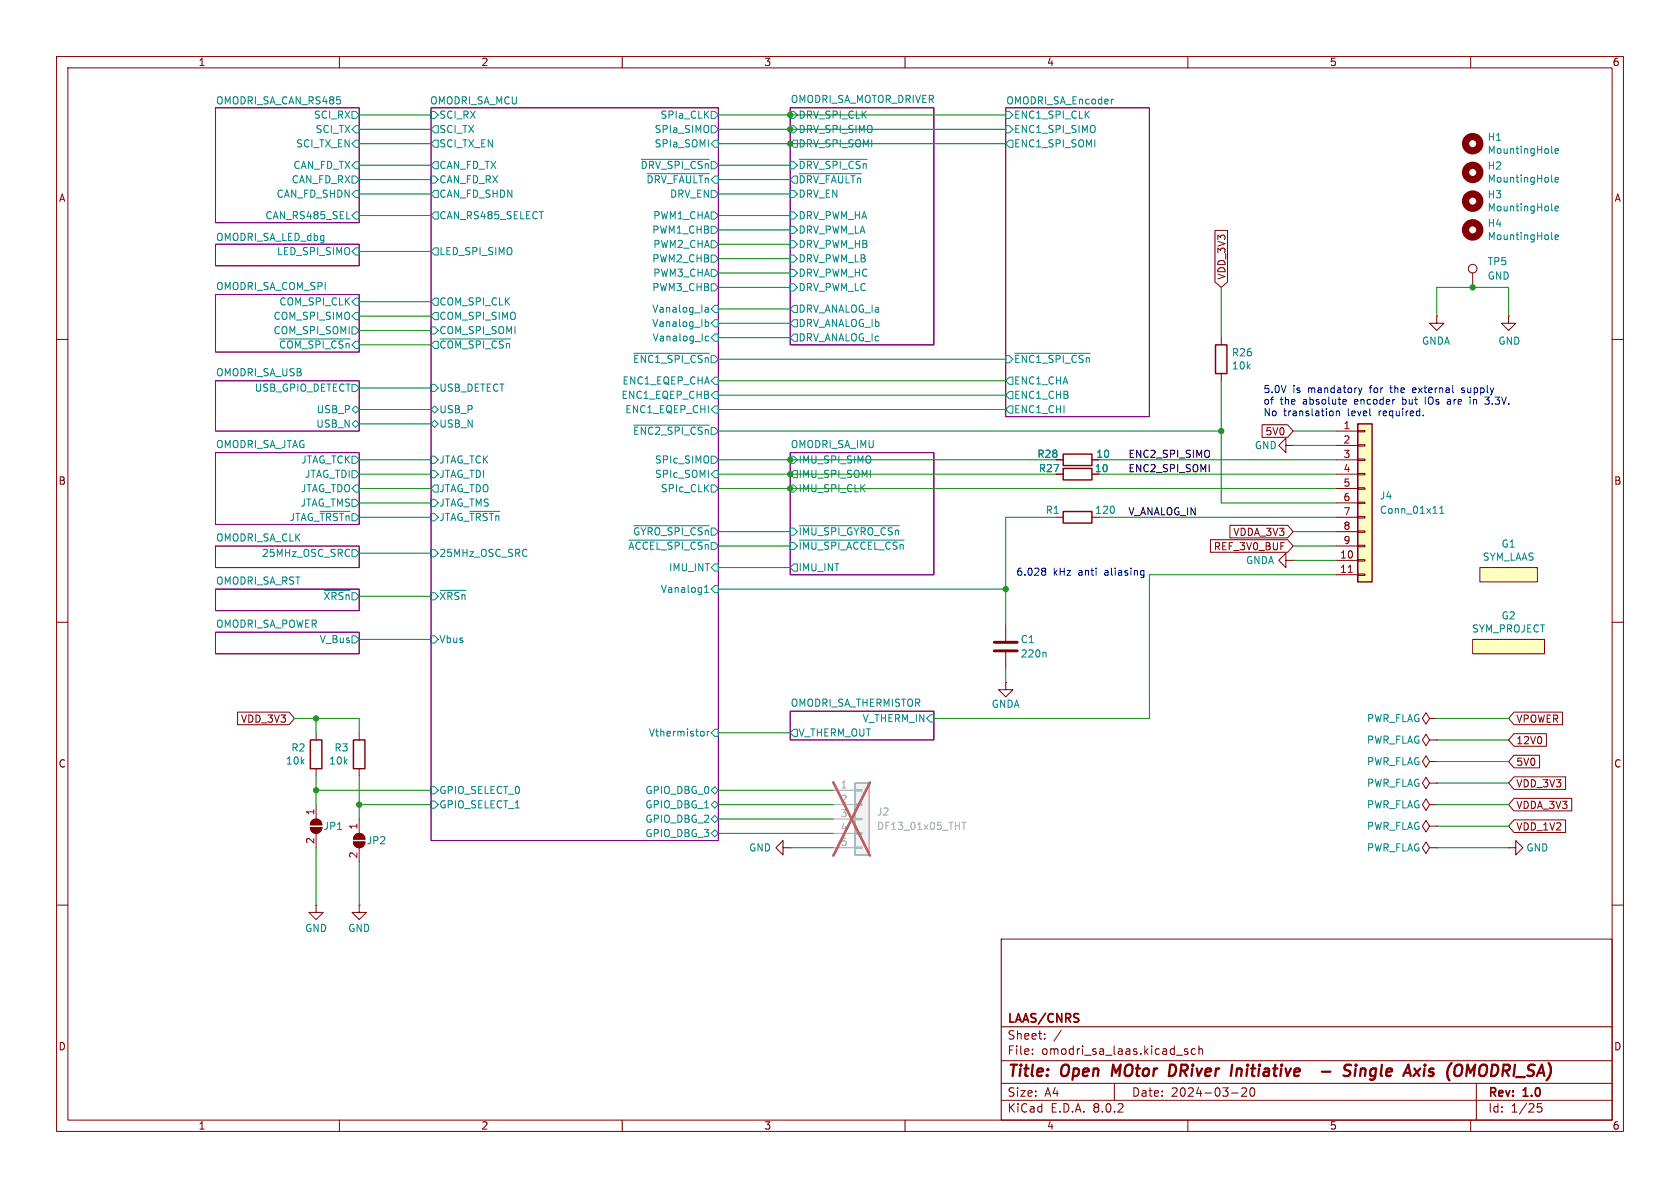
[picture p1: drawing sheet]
<svg xmlns="http://www.w3.org/2000/svg" width="297mm" height="210mm" viewBox="0 0 297 210" stroke-linecap="round" stroke-linejoin="round" font-family="sans-serif">
<g fill="none" stroke="#840000" stroke-width=".18">
<path d="M10 10h277v190h-277zM12 12h273v186h-273zM60 10v2M110 10v2M160 10v2M210 10v2M260 10v2M10 60h2M285 60h2M186.7 91.4h1.3M193 91.4h1.3M10 110h2"/>
<path d="M177.8 110.5v2.8M177.8 115.3v2.8M285 110h2M252.7 127l-.6-1-.6 1 .6 1 .6-1h1.3M252.7 130.8l-.6-1-.6 1 .6 1 .6-1h1.3M254 127h.1M254 130.8h.1M10 160h2M285 160h2M177 166h108v32h-108zM60 198v2M110 198v2"/>
<path d="M160 198v2M177 194.5h108M177 191.5h108M177 187.5h108M177 181.5h108M182.5 186.3v.1M182.5 185.5v.1M184.7 183.6v.1M184.7 182.8v.1M187.6 182.1l-1.3 2M197 191.5v3M210 185.5l-.4-.1-.2 .2 .1 .2 .5 .2v.3h-.6"/>
<path d="M210 198v2M211.3 185.5l-.4-.1-.3 .3v.4l.1 .2h.6M212 185.5l.2-.1 .3 .1 .1 .9M212 184.9v1.5M217.7 193.2h1.2M219.5 192.4l.6-.1 .2 .1 .1 .3-.9 1.1h.9M221.2 192.4l.1-.1a.81 .81 0 0 1 .6 .6 .81 .81 0 0 1-.3 .8l-.1 .1a.81 .81 0 0 1-.6-.6 .81 .81 0 0 1 .3-.8zM260 198v2M261 191.5v6.5M272.5 195.1h-.7l-.1 .7 .3-.1h.5l.1 .3-.1 .5-.2 .1-.6-.1"/>
</g>
<g fill="none" stroke="#840000" stroke-width=".4">
<path d="M196.8 188.2l-.3 2M207.6 188.3l-.7-.1-.3 2h.5l.5-.3M218.7 188.9l-.2 1.3M219.3 188.9l-.6 .2M233.7 189.4h1.5M238.9 188.3a.85 .85 0 0 0-1.1 .1l-.1 .4v.2M239.7 188.9l-.2 1.3M239.7 188.2v.2M239.7 188.2l-.1 .1 .1 .1M239.7 188.2l.1 .1-.1 .1M240.6 189.1a.49 .49 0 0 1 .8 .1l-.1 1M240.6 188.9l-.2 1.3"/>
<path d="M251.9 188.2l-.1 .1 .1 .1M251.9 188.2l.1 .1-.1 .1M251.9 188.2v.2M252.6 190.1l.5 .1M253.3 188.9l-.5 .1-.1 .3v.1l.5 .1M261.6 188.9l-.1 1"/>
</g>
<g fill="none" stroke="#840084" stroke-width=".18">
<path d="M38.1 19.1h25.4v20.3h-25.4zM76.2 19.1h50.8v129.5h-50.8zM139.7 19.1h25.4v41.9h-25.4zM177.8 19.1h25.4v54.6h-25.4zM38.1 52.1h25.4v10.1h-25.4zM38.1 43.2h25.4v3.8h-25.4zM38.1 67.3h25.4v8.9h-25.4zM38.1 80h25.4v12.7h-25.4zM38.1 96.5h25.4v3.8h-25.4zM139.7 80h25.4v21.6h-25.4zM38.1 111.8h25.4v3.8h-25.4zM38.1 104.1h25.4v3.9h-25.4z"/>
<path d="M139.7 125.7h25.4v5.1h-25.4z"/>
</g>
<g fill="none" stroke="#008484" stroke-width=".18">
<path d="M62.2 19.7h.7l.6 .6-.6 .7h-.7zM76.2 19.7h.6l.7 .6-.7 .7h-.6zM125.7 19.7h.7l.6 .6-.6 .7h-.7zM139.7 19.7h.6l.7 .6-.7 .7h-.6zM177.8 19.7h.6l.7 .6-.7 .7h-.6zM196.8 17.5l-.2 .1M61.3 38.7h.6M62.2 25.4l.7-.6h.6v1.2h-.6zM62.2 29.2l.7-.6h.6v1.2h-.6zM62.2 31.1h.7l.6 .7-.6 .6h-.7zM62.2 38.1l.7-.6h.6v1.2h-.6zM62.9 22.2h.6v1.3h-.6l-.7-.6z"/>
<path d="M62.9 33.7h.6v1.2h-.6l-.7-.6zM76.2 31.1h.6l.7 .7-.7 .6h-.6zM76.8 28.6h.7v1.2h-.7l-.6-.6zM76.8 22.2h.7v1.3h-.7l-.6-.6zM76.8 24.8h.7v1.2h-.7l-.6-.6zM76.8 33.7h.7v1.2h-.7l-.6-.6zM76.8 37.5h.7v1.2h-.7l-.6-.6zM113.4 28.2h12M114.4 30.7h11M125.7 37.5h.7l.6 .6-.6 .6h-.7zM125.7 33.7h.7l.6 .6-.6 .6h-.7zM125.7 22.2h.7l.6 .7-.6 .6h-.7z"/>
<path d="M126.4 24.8h.6v1.2h-.6l-.7-.6zM139.7 33.7h.6l.7 .6-.7 .6h-.6zM139.7 28.6h.6l.7 .6-.7 .6h-.6zM139.7 22.2h.6l.7 .7-.7 .6h-.6zM139.7 37.5h.6l.7 .6-.7 .6h-.6zM140.3 24.8h.7v1.2h-.7l-.6-.6zM140.3 31.1h.7v1.3h-.7l-.6-.6zM141.3 28.2h12M141.3 30.7h11M177.8 22.2h.6l.7 .7-.7 .6h-.6zM177.8 25.4l.6-.6h.7v1.2h-.7zM274.3 26.9l.2 .2"/>
<path d="M274.9 26.7l.6-.1v-.3h-.4l-.2 .2 .1 .6h.5M49.5 59.9h12.4M62.2 53.3l.7-.6h.6v1.3h-.6zM62.2 57.8h.7l.6 .6-.6 .7h-.7zM62.2 55.9l.7-.7h.6v1.3h-.6zM62.2 44.5l.7-.7h.6v1.3h-.6zM76.2 57.8h.6l.7 .6-.7 .7h-.6zM76.8 55.2h.7v1.3h-.7l-.6-.6zM76.8 52.7h.7v1.3h-.7l-.6-.7zM76.8 43.8h.7v1.3h-.7l-.6-.6zM77.8 59.9h12.4M124.7 54.4h.5v.8"/>
<path d="M124.7 55.1h.5M124.7 56.9h.3l.3 .2-.1 .6h-.5M125.2 54.6l-.5 .2M125.3 59.5l-.4-.1-.2 .3M125.7 47.6h.7l.6 .7-.6 .6h-.7zM125.7 42.5h.7l.6 .7-.6 .6h-.7zM125.7 40h.7l.6 .6-.6 .7h-.7zM125.7 45.1h.7l.6 .6-.6 .7h-.7zM125.7 50.2h.7l.6 .6-.6 .6h-.7zM126.4 54h.6v1.2h-.6l-.7-.6zM126.4 56.5h.6v1.3h-.6l-.7-.6zM126.4 59.1h.6v1.2h-.6l-.7-.6z"/>
<path d="M139.7 45.1h.6l.7 .6-.7 .7h-.6zM139.7 47.6h.6l.7 .7-.7 .6h-.6zM139.7 40h.6l.7 .6-.7 .7h-.6zM139.7 42.5h.6l.7 .7-.7 .6h-.6zM139.7 50.2h.6l.7 .6-.7 .6h-.6zM140.3 56.5h.7v1.3h-.7l-.6-.6zM140.3 59.1h.7v1.2h-.7l-.6-.6zM140.3 54h.7v1.2h-.7l-.6-.6zM62.2 72.4l.7-.6 .6 .6-.6 .6zM62.2 67.9h.7l.6 .7-.6 .6h-.7zM62.9 74.3l.6 .6-.6 .7-.7-.7zM76.2 74.9l.6-.6 .7 .6-.7 .7z"/>
<path d="M76.2 67.9h.6l.7 .7-.7 .6h-.6zM76.8 71.8l.7 .6-.7 .6-.6-.6zM76.8 60.3h.7v1.3h-.7l-.6-.6zM112 62.5h13.4M112 75.2h13.4M124.7 60l.2 .3 .4-.1M126.4 71.8h.6v1.2h-.6l-.7-.6zM126.4 66.7h.6v1.2h-.6l-.7-.6zM126.4 69.2h.6v1.3h-.6l-.7-.6zM177.8 67.3l.6-.6h.7v1.2h-.7zM177.8 69.9l.6-.7h.7v1.3h-.7zM177.8 62.9h.6l.7 .6-.7 .6h-.6z"/>
<path d="M178.4 71.8h.7v1.2h-.7l-.6-.6zM179.4 62.5h13.4M56.6 90.4h5.3M62.2 88.3h.7l.6 .6-.6 .6h-.7zM62.2 80.6h.7l.6 .7-.6 .6h-.7zM62.2 83.2h.7l.6 .6-.6 .7h-.7zM62.2 97.2h.7l.6 .6-.6 .6h-.7zM62.9 85.7h.6v1.3h-.6l-.7-.6zM76.2 90.8h.6l.7 .6-.7 .7h-.6zM76.2 88.3h.6l.7 .6-.7 .6h-.6zM76.2 97.2h.6l.7 .6-.7 .6h-.6zM76.2 80.6h.6l.7 .7-.7 .6h-.6z"/>
<path d="M76.2 83.2h.6l.7 .6-.7 .7h-.6zM76.8 85.7h.7v1.3h-.7l-.6-.6zM83.1 90.4h5.3M111.2 95.5h14.2M112 92.9h13.4M125.7 80.6h.7l.6 .7-.6 .6h-.7zM125.7 85.7h.7l.6 .7-.6 .6h-.7zM126.4 83.2h.6v1.3h-.6l-.7-.7zM126.4 99.7h.6v1.3h-.6l-.7-.7zM139.7 80.6h.6l.7 .7-.7 .6h-.6zM139.7 85.7h.6l.7 .7-.7 .6h-.6zM139.7 93.3h.6l.7 .7-.7 .6h-.6z"/>
<path d="M139.7 95.9h.6l.7 .6-.7 .7h-.6zM140.3 83.2h.7v1.3h-.7l-.6-.7zM140.3 99.7h.7v1.3h-.7l-.6-.7zM141.3 92.9h17.7M141.3 95.5h18.6M57.3 104.4h4.6M62.2 112.4h.7l.6 .6-.6 .7h-.7zM76.2 104.8h.6l.7 .6-.7 .6h-.6zM76.2 112.4h.6l.7 .6-.7 .7h-.6zM77.8 104.4h4.6M124.6 104.7h.7M124.6 103.8l.3-.4v1.3"/>
<path d="M126.4 103.5h.6v1.3h-.6l-.7-.7zM184.7 115.3l.2 .2v.6M76.2 139.1h.6l.7 .6-.7 .6h-.6zM124.3 129.3l.2 .2v.4l-.2 .2M125 129.3v.8M125.4 129.3l-.4 .2M125.7 139.7l.7-.6 .6 .6-.6 .6zM126.4 128.9h.6v1.3h-.6l-.7-.7zM140.3 128.9h.7v1.3h-.7l-.6-.7zM164.5 126.4h.6v1.2h-.6l-.7-.6zM76.2 141.6h.6l.7 .6-.7 .7h-.6zM125.7 144.8l.7-.7 .6 .7-.6 .6z"/>
<path d="M125.7 142.2l.7-.6 .6 .6-.6 .7zM125.7 147.3l.7-.6 .6 .6-.6 .7z"/>
</g>
<circle cx="260.4" cy="25.4" r="1.27" fill="none" stroke="#840000" stroke-width="1.3"/>
<path d="M175.8 115.1h4M175.8 113.5h4" fill="none" stroke="#840000" stroke-width=".51"/>
<path d="M188 90.4h5v2.1h-5z" fill="none" stroke="#840000" stroke-width=".25"/>
<path d="M261.6 100.3h10.2v2.6h-10.2z" fill="#ffffc2"/>
<path d="M261.6 100.3h10.2v2.6h-10.2z" fill="none" stroke="#840000" stroke-width=".18"/>
<path d="M260.3 113h12.7v2.6h-12.7z" fill="#ffffc2"/>
<g fill="none" stroke="#840000" stroke-width=".18">
<path d="M215.9 59.7v1.3M254 55.9v1.3h-1.3l1.3 1.2 1.3-1.2h-1.3M254 55.9h.1M260.3 48.3v2.5M266.7 55.9v1.3h1.3l-1.3 1.2-1.3-1.2h1.3M266.7 55.9h.1M215.9 66v1.3M227.3 78.7v1.3l-1.2-1.3 1.2-1.2v1.2h1.3M228.6 78.7h.1M260.3 113h12.7v2.6h-12.7zM55.9 129.5v1.3M55.9 135.9v1.3"/>
<path d="M63.5 129.5v1.3M63.5 135.9v1.3M54.9 146.3h2a1.02 1.02 0 0 1-1 1 1.02 1.02 0 0 1-1-1zM55.2 145.1a1.02 1.02 0 0 1 1.1-.2 1.02 1.02 0 0 1 .6 .9h-2zM55.9 142.2v2.6M55.9 147.3v2.6M62.5 148.8h2a1.02 1.02 0 0 1-1 1.1 1.02 1.02 0 0 1-1-1.1zM62.8 147.6a1.02 1.02 0 0 1 1.1-.2 1.02 1.02 0 0 1 .6 .9h-2zM63.5 144.8v2.5M63.5 149.9v2.5M55.9 160v1.3h-1.3l1.3 1.3 1.2-1.3h-1.2M55.9 160h.1"/>
<path d="M63.5 160v1.3h-1.3l1.3 1.3 1.3-1.3h-1.3M63.5 160h.1"/>
<circle cx="260.4" cy="47.5" r=".76"/>
</g>
<g fill="none" stroke="#840000" stroke-width="1.3">
<circle cx="260.4" cy="30.5" r="1.27"/>
<circle cx="260.4" cy="35.6" r="1.27"/>
<circle cx="260.4" cy="40.6" r="1.27"/>
</g>
<path d="M274.3 37.1l.2 .2M274.3 32l.2 .2M274.9 31.8l.6-.1v-.3h-.4l-.2 .1 .1 .6h.5M274.9 36.9l.6-.2v-.2l-.4-.1-.2 .2 .1 .6h.5M274.3 42.2l.2 .2M274.9 41.9l.6-.1v-.2l-.4-.1-.2 .2 .1 .6h.5" fill="none" stroke="#008484" stroke-width=".18"/>
<path d="M214.9 61h2v5h-2zM54.9 130.8h2v5.1h-2zM62.5 130.8h2v5.1h-2z" fill="none" stroke="#840000" stroke-width=".25"/>
<g fill="#840000" stroke="#840000" stroke-width=".18">
<path d="M55.2 145.1a1.02 1.02 0 0 1 1.1-.2 1.02 1.02 0 0 1 .6 .9h-2z"/>
<path d="M54.9 146.3h2a1.02 1.02 0 0 1-1 1 1.02 1.02 0 0 1-1-1z"/>
<path d="M62.8 147.6a1.02 1.02 0 0 1 1.1-.2 1.02 1.02 0 0 1 .6 .9h-2z"/>
<path d="M62.5 148.8h2a1.02 1.02 0 0 1-1 1.1 1.02 1.02 0 0 1-1-1.1z"/>
</g>
<path d="M240 74.9h2.6v28h-2.6z" fill="#ffffc2"/>
<g fill="none" stroke="#840000" stroke-width=".18">
<path d="M236.2 76.2h3.8M236.2 78.7h3.8M240 78.6h1.3v.3h-1.3zM240 76.1h1.3v.2h-1.3zM227.3 99.1v-1.3l-1.2 1.3 1.2 1.2v-1.2h1.3M228.6 99.1h.1M236.2 99.1h3.8M236.2 81.3h3.8M236.2 83.8h3.8M236.2 86.4h3.8M236.2 88.9h3.8M236.2 91.4h3.8"/>
<path d="M236.2 94h3.8M236.2 96.5h3.8M240 98.9h1.3v.3h-1.3zM240 96.4h1.3v.2h-1.3zM240 93.9h1.3v.2h-1.3zM240 91.3h1.3v.3h-1.3zM240 88.8h1.3v.2h-1.3zM240 86.2h1.3v.3h-1.3zM240 83.7h1.3v.2h-1.3zM240 81.2h1.3v.2h-1.3zM236.2 101.6h3.8M238.4 101.2h.7"/>
<path d="M240 101.5h1.3v.2h-1.3zM177.8 120.7v1.2h1.3l-1.3 1.3-1.3-1.3h1.3M177.8 120.7h.1M252.7 138.4l-.6-1-.6 1 .6 1 .6-1h1.3M254 138.4h.1M252.7 146.1l-.6-1.1-.6 1.1 .6 1 .6-1h1.3M254 146.1h.1"/>
</g>
<path d="M240 74.9h2.6v28h-2.6z" fill="none" stroke="#840000" stroke-width=".25"/>
<path d="M254.5 90.7h.8M254.5 89.8l.4-.3v1.2" fill="none" stroke="#008484" stroke-width=".18"/>
<path d="M151.1 138.4h2.6v12.7h-2.6z" fill="#f0f0f0"/>
<path d="M147.3 139.7h3.8M151.1 139.6h1.3v.2h-1.3zM147.3 142.2h3.8M147.3 144.8h3.8M147.3 147.3h3.8M147.3 149.9h3.8M151.1 149.7h1.3v.3h-1.3zM151.1 147.2h1.3v.2h-1.3zM151.1 144.7h1.3v.2h-1.3zM151.1 142.1h1.3v.3h-1.3zM170 145.4h.8M170.4 145.4v1.2" fill="none" stroke="#a1a1a1" stroke-width=".18"/>
<path d="M151.1 138.4h2.6v12.7h-2.6z" fill="none" stroke="#a1a1a1" stroke-width=".25"/>
<path d="M147.3 138.3l6.5 13M153.8 138.3l-6.5 13" fill="none" stroke="#e65255" stroke-width=".46"/>
<g fill="none" stroke="#840000" stroke-width=".18">
<path d="M214.8 40.7h2.2v9.1l-1.1 1-1.1-1zM223.1 75.1h4.5l1 1.1-1 1.1h-4.5zM186.7 83.8h1.3M186.7 81.3h1.3M193 81.3h1.3M214 95.4h13.6l1 1.1-1 1.1h-13.6zM217.4 92.9h10.2l1 1.1-1 1.1h-10.2zM42 125.9h9.1l1 1.1-1 1.1h-9.1zM252.7 134.6l-.6-1-.6 1 .6 1 .6-1h1.3M254 134.6h.1M267.7 129.7h5.7v2.2h-5.7l-1-1.1zM267.7 137.3h9.1v2.2h-9.1l-1-1.1z"/>
<path d="M267.7 133.5h4.5v2.2h-4.5l-1-1.1zM267.7 125.9h8.5v2.2h-8.5l-1-1.1zM138.4 149.9v-1.3l-1.2 1.3 1.2 1.2v-1.2h1.3M139.7 149.9h.1M252.7 149.9l-.6-1.1-.6 1.1 .6 1 .6-1h1.3M252.7 142.2l-.6-1-.6 1 .6 1.1 .6-1.1h1.3M254 149.9h.1M254 142.2h.1M266.7 149.9h1.3v-1.3l1.2 1.3-1.2 1.2v-1.2M266.7 149.9h.1M267.7 141.1h10.2v2.3h-10.2l-1-1.2zM267.7 144.9h9.1v2.3h-9.1l-1-1.1z"/>
</g>
<path d="M188 82.8h5v2h-5zM188 80.3h5v2h-5z" fill="none" stroke="#840000" stroke-width=".25"/>
<g fill="none" stroke="#0000c2" stroke-width=".18">
<path d="M235.5 72.7l.2 .2v.4l-.2 .2M236.2 72.7v.8M236.2 72.8l.2-.1h.3l.1 .8M237.6 70.6l.3 .1 .1 .2-.6 .1M237.9 71.4l-.3 .1M240.2 68.6l.3 .8M240.5 69.4l-.2 .4M240.8 68.6l-.3 .8M249.9 68.6l-.2 .1v.5l.2 .2M250.3 68.9l-.6 .1M251.6 73.4v.1M252 70.2v1.3"/>
<path d="M255.8 71.3l.2 .2h.3M256.3 70.6l-.4 .1M256.3 71h-.3l-.2 .2M258.4 69.4h.3M258.7 68.6l-.3 .1v.2l.3 .1M259.9 70.6v.9M263.3 71.2l-.3 .3h-.3M263.3 70.2l-.4 .5h.3l.1 .2M184.4 100.4h.2l.3 .3-.3 .3M184.4 101h.2M184.6 101l.3 .2v.3l-.3 .2h-.2M201.9 100.8l.3 .1"/>
<path d="M202.2 101.6l-.3 .1M202.2 100.8v1.1l-.2 .2"/>
</g>
<g fill="none" stroke="#008400" stroke-width=".18">
<path d="M63.5 38.1h12.7M63.5 29.2h12.7M63.5 34.3h12.7M63.5 20.3h12.7M63.5 25.4h12.7M63.5 22.9h12.7M63.5 31.8h12.7M127 38.1h12.7M127 29.2h12.7M127 34.3h12.7M127 20.3h50.8M127 25.4h50.8"/>
<path d="M127 22.9h50.8M127 31.8h12.7M63.5 55.9h12.7M63.5 53.3h12.7M63.5 44.5h12.7M63.5 58.4h12.7M127 50.8h12.7M127 48.3h12.7M127 40.6h12.7M127 59.7h12.7M127 43.2h12.7M127 54.6h12.7"/>
<path d="M127 45.7h12.7M127 57.2h12.7M215.9 50.8v8.9M254 55.9v-5.1h12.7v5.1M63.5 72.4h12.7M63.5 61h12.7M63.5 68.6h12.7M63.5 74.9h12.7M127 76.2h88.9M127 67.3h50.8M127 69.9h50.8M127 63.5h50.8"/>
<path d="M127 72.4h50.8M215.9 67.3v21.6h20.3M228.6 78.7h7.6M228.6 76.2h7.6M63.5 91.4h12.7M63.5 81.3h12.7M63.5 88.9h12.7M63.5 83.8h12.7M63.5 86.4h12.7M63.5 97.8h12.7M127 94h12.7M127 96.5h12.7"/>
<path d="M127 81.3h59.7M127 83.8h59.7M127 86.4h109.2M186.7 91.4h-8.9v19.1M194.3 91.4h41.9M194.3 81.3h41.9M194.3 83.8h41.9M228.6 94h7.6M228.6 99.1h7.6M228.6 96.5h7.6M63.5 105.4h12.7M63.5 113h12.7"/>
<path d="M127 104.1h50.8M127 100.3h12.7M177.8 118.1v2.6M236.2 101.6h-33v25.4h-38.1M52.1 127h11.4v2.5M55.9 127v2.5M55.9 137.2v5M55.9 139.7h20.3M63.5 137.2v7.6M127 139.7h20.3M127 129.5h12.7M254 138.4h12.7"/>
<path d="M254 134.6h12.7M254 127h12.7M254 130.8h12.7M55.9 149.9v10.1M63.5 142.2h12.7M63.5 152.4v7.6M127 142.2h20.3M127 147.3h20.3M127 144.8h20.3M139.7 149.9h7.6M254 142.2h12.7M254 149.9h12.7"/>
<path d="M254 146.1h12.7"/>
</g>
<g fill="#008400" stroke="#008400" stroke-width=".18">
<circle cx="139.7" cy="25.4" r=".46"/>
<circle cx="139.7" cy="81.3" r=".46"/>
<circle cx="139.7" cy="20.3" r=".46"/>
<circle cx="139.7" cy="22.9" r=".46"/>
<circle cx="177.8" cy="104.1" r=".46"/>
<circle cx="139.7" cy="83.8" r=".46"/>
<circle cx="139.7" cy="86.4" r=".46"/>
<circle cx="55.9" cy="127" r=".46"/>
<circle cx="55.9" cy="139.7" r=".46"/>
<circle cx="63.5" cy="142.2" r=".46"/>
<circle cx="215.9" cy="76.2" r=".46"/>
<circle cx="260.3" cy="50.8" r=".46"/>
</g>
<g font-size="2.8" fill="#840000">
<text x="178" y="190.9">Title:</text>
<text x="187.7" y="190.9">Open</text>
<text x="197.4" y="190.9">MOtor</text>
<text x="208.3" y="190.9">DRiver</text>
<text x="220.1" y="190.9">Initiative</text>
<text x="237.7" y="190.9">-</text>
<text x="242.5" y="190.9">Single</text>
<text x="254" y="190.9">Axis</text>
<text x="262.2" y="190.9">(OMODRI_SA)</text>
</g>
<g font-size="2.1" fill="#840000">
<text x="178" y="184">Sheet:</text>
<text x="178" y="181.2">LAAS/CNRS</text>
<text x="178" y="186.7">File:</text>
<text x="184.1" y="186.7">omodri_sa_laas.kicad_sch</text>
<text x="178" y="196.9">KiCad</text>
<text x="178" y="194.1">Size:</text>
<text x="184.7" y="194.1">A4</text>
<text x="185.7" y="196.9">E.D.A.</text>
<text x="193.3" y="196.9">8.0.2</text>
<text x="200" y="194.1">Date:</text>
<text x="207" y="194.1">2024-03-20</text>
<text x="263" y="194.3">Rev:</text>
<text x="263" y="196.9">Id:</text>
<text x="267.1" y="196.9">1/25</text>
<text x="269.4" y="194.3">1.0</text>
</g>
<g font-size="1.8" fill="#840000">
<text x="35" y="11.9">1</text>
<text x="85" y="11.9">2</text>
<text x="135" y="11.9">3</text>
<text x="185" y="11.9">4</text>
<text x="235" y="11.9">5</text>
<text x="285" y="11.9">6</text>
<text x="10.3" y="35.9">A</text>
<text x="285.3" y="35.9">A</text>
<text x="216.9" y="49.5" transform="rotate(-90 216.9 49.5)">VDD_3V3</text>
<text x="223.6" y="77.2">5V0</text>
<text x="237.4" y="75.9">1</text>
<text x="193.5" y="83.7">10</text>
<text x="237.4" y="78.5">2</text>
<text x="237.4" y="81">3</text>
<text x="237.4" y="83.6">4</text>
<text x="10.3" y="85.9">B</text>
<text x="237.4" y="86.1">5</text>
<text x="237.4" y="88.6">6</text>
<text x="285.3" y="85.9">B</text>
<text x="217.9" y="94.9">VDDA_3V3</text>
<text x="237.4" y="91.2">7</text>
<text x="237.4" y="93.7">8</text>
<text x="214.5" y="97.5">REF_3V0_BUF</text>
<text x="236.8" y="98.8">10</text>
<text x="236.8" y="101.3">11</text>
<text x="237.4" y="96.3">9</text>
<text x="42.5" y="128">VDD_3V3</text>
<text x="268" y="131.8">12V0</text>
<text x="268" y="128">VPOWER</text>
<text x="10.3" y="135.9">C</text>
<text x="268" y="135.6">5V0</text>
<text x="285.3" y="135.9">C</text>
<text x="268" y="139.4">VDD_3V3</text>
<text x="268" y="143.2">VDDA_3V3</text>
<text x="55.6" y="149.3" transform="rotate(-90 55.6 149.3)">2</text>
<text x="55.6" y="144.2" transform="rotate(-90 55.6 144.2)">1</text>
<text x="63.2" y="146.8" transform="rotate(-90 63.2 146.8)">1</text>
<text x="268" y="147">VDD_1V2</text>
<text x="63.2" y="151.8" transform="rotate(-90 63.2 151.8)">2</text>
<text x="10.3" y="185.9">D</text>
<text x="285.3" y="185.9">D</text>
<text x="35" y="199.9">1</text>
<text x="85" y="199.9">2</text>
<text x="135" y="199.9">3</text>
<text x="185" y="199.9">4</text>
<text x="235" y="199.9">5</text>
<text x="285" y="199.9">6</text>
</g>
<g font-size="1.8" fill="#008484">
<text x="38.1" y="18.5">OMODRI_SA_CAN_RS485</text>
<text x="55.4" y="21.2">SCI_RX</text>
<text x="55.7" y="23.7">SCI_TX</text>
<text x="75.9" y="18.5">OMODRI_SA_MCU</text>
<text x="77.6" y="21.2">SCI_RX</text>
<text x="77.6" y="23.7">SCI_TX</text>
<text x="115.6" y="23.7">SPIa_SIMO</text>
<text x="116.7" y="21.2">SPIa_CLK</text>
<text x="139.7" y="18.3">OMODRI_SA_MOTOR_DRIVER</text>
<text x="141.1" y="23.7">DRV_SPI_SIMO</text>
<text x="141.1" y="21.2">DRV_SPI_CLK</text>
<text x="177.8" y="18.5">OMODRI_SA_Encoder</text>
<text x="179.2" y="21.2">ENC1_SPI_CLK</text>
<text x="179.2" y="23.7">ENC1_SPI_SIMO</text>
<text x="52.2" y="26.3">SCI_TX_EN</text>
<text x="77.6" y="26.3">SCI_TX_EN</text>
<text x="115.6" y="26.3">SPIa_SOMI</text>
<text x="141.1" y="26.3">DRV_SPI_SOMI</text>
<text x="179.2" y="26.3">ENC1_SPI_SOMI</text>
<text x="262.9" y="25.1">H1</text>
<text x="262.9" y="27.4">MountingHole</text>
<text x="48.8" y="35.2">CAN_FD_SHDN</text>
<text x="51.5" y="32.6">CAN_FD_RX</text>
<text x="51.8" y="30.1">CAN_FD_TX</text>
<text x="77.6" y="30.1">CAN_FD_TX</text>
<text x="77.6" y="32.6">CAN_FD_RX</text>
<text x="77.6" y="35.2">CAN_FD_SHDN</text>
<text x="113.1" y="30.1">~{DRV_SPI_CSn}</text>
<text x="114.2" y="32.6">~{DRV_FAULTn}</text>
<text x="118.3" y="35.2">DRV_EN</text>
<text x="141.1" y="35.2">DRV_EN</text>
<text x="141.1" y="30.1">~{DRV_SPI_CSn}</text>
<text x="141.1" y="32.6">~{DRV_FAULTn}</text>
<text x="262.9" y="35.3">H3</text>
<text x="262.9" y="30.2">H2</text>
<text x="262.9" y="32.5">MountingHole</text>
<text x="46.8" y="39">CAN_RS485_SEL</text>
<text x="77.6" y="39">CAN_RS485_SELECT</text>
<text x="115.2" y="41.5">PWM1_CHB</text>
<text x="115.4" y="39">PWM1_CHA</text>
<text x="141.1" y="41.5">DRV_PWM_LA</text>
<text x="141.1" y="39">DRV_PWM_HA</text>
<text x="262.9" y="40.3">H4</text>
<text x="262.9" y="37.6">MountingHole</text>
<text x="38.1" y="42.7">OMODRI_SA_LED_dbg</text>
<text x="48.9" y="45.3">LED_SPI_SIMO</text>
<text x="77.6" y="45.3">LED_SPI_SIMO</text>
<text x="115.2" y="46.6">PWM2_CHB</text>
<text x="115.4" y="44">PWM2_CHA</text>
<text x="141.1" y="46.6">DRV_PWM_LB</text>
<text x="141.1" y="44">DRV_PWM_HB</text>
<text x="262.9" y="47.1">TP5</text>
<text x="262.9" y="42.6">MountingHole</text>
<text x="38.1" y="51.4">OMODRI_SA_COM_SPI</text>
<text x="115.2" y="51.7">PWM3_CHB</text>
<text x="115.4" y="49.1">PWM3_CHA</text>
<text x="141.1" y="49.1">DRV_PWM_HC</text>
<text x="141.1" y="51.7">DRV_PWM_LC</text>
<text x="262.9" y="49.6">GND</text>
<text x="48.3" y="59.3">COM_SPI_SOMI</text>
<text x="48.3" y="56.7">COM_SPI_SIMO</text>
<text x="49.3" y="54.2">COM_SPI_CLK</text>
<text x="77.6" y="56.7">COM_SPI_SIMO</text>
<text x="77.6" y="54.2">COM_SPI_CLK</text>
<text x="77.6" y="59.3">COM_SPI_SOMI</text>
<text x="115.2" y="55.5">Vanalog_Ia</text>
<text x="115.2" y="58">Vanalog_Ib</text>
<text x="141.1" y="58">DRV_ANALOG_Ib</text>
<text x="141.1" y="55.5">DRV_ANALOG_Ia</text>
<text x="49.2" y="61.8">~{COM_SPI_CSn}</text>
<text x="77.6" y="61.8">~{COM_SPI_CSn}</text>
<text x="111.8" y="64.4">~{ENC1_SPI_CSn}</text>
<text x="115.3" y="60.6">Vanalog_Ic</text>
<text x="141.1" y="60.6">DRV_ANALOG_Ic</text>
<text x="179.2" y="64.4">~{ENC1_SPI_CSn}</text>
<text x="217.7" y="65.5">10k</text>
<text x="217.7" y="63.2">R26</text>
<text x="251.3" y="61.1">GNDA</text>
<text x="264.8" y="61.1">GND</text>
<text x="38.1" y="66.6">OMODRI_SA_USB</text>
<text x="44.9" y="69.4">USB_GPIO_DETECT</text>
<text x="77.6" y="69.4">USB_DETECT</text>
<text x="109.8" y="70.7">ENC1_EQEP_CHB</text>
<text x="109.9" y="68.2">ENC1_EQEP_CHA</text>
<text x="179.2" y="68.2">ENC1_CHA</text>
<text x="179.2" y="70.7">ENC1_CHB</text>
<text x="55.8" y="75.8">USB_N</text>
<text x="55.9" y="73.3">USB_P</text>
<text x="77.6" y="75.8">USB_N</text>
<text x="77.6" y="73.3">USB_P</text>
<text x="110.4" y="73.3">ENC1_EQEP_CHI</text>
<text x="111.8" y="77.1">~{ENC2_SPI_CSn}</text>
<text x="179.2" y="73.3">ENC1_CHI</text>
<text x="38.1" y="79.3">OMODRI_SA_JTAG</text>
<text x="53.2" y="82.1">JTAG_TCK</text>
<text x="77.6" y="82.1">JTAG_TCK</text>
<text x="115.7" y="82.1">SPIc_SIMO</text>
<text x="139.7" y="79.3">OMODRI_SA_IMU</text>
<text x="141.1" y="82.1">IMU_SPI_SIMO</text>
<text x="183.3" y="81.1">R28</text>
<text x="183.6" y="83.7">R27</text>
<text x="193.7" y="81.1">10</text>
<text x="221.7" y="79.6">GND</text>
<text x="53" y="89.8">JTAG_TMS</text>
<text x="53.1" y="87.2">JTAG_TDO</text>
<text x="53.8" y="84.7">JTAG_TDI</text>
<text x="77.6" y="89.8">JTAG_TMS</text>
<text x="77.6" y="87.2">JTAG_TDO</text>
<text x="77.6" y="84.7">JTAG_TDI</text>
<text x="115.7" y="84.7">SPIc_SOMI</text>
<text x="116.7" y="87.2">SPIc_CLK</text>
<text x="141.1" y="87.2">IMU_SPI_CLK</text>
<text x="141.1" y="84.7">IMU_SPI_SOMI</text>
<text x="243.8" y="88.5">J4</text>
<text x="38.1" y="95.8">OMODRI_SA_CLK</text>
<text x="51.1" y="92.3">JTAG_~{TRSTn}</text>
<text x="77.6" y="92.3">JTAG_~{TRSTn}</text>
<text x="111.8" y="94.8">~{GYRO_SPI_CSn}</text>
<text x="141.1" y="94.8">~{IMU_SPI_GYRO_CSn}</text>
<text x="184.8" y="91">R1</text>
<text x="193.5" y="91">120</text>
<text x="243.8" y="91">Conn_01x11</text>
<text x="46.2" y="98.7">25MHz_OSC_SRC</text>
<text x="77.6" y="98.7">25MHz_OSC_SRC</text>
<text x="111" y="97.4">~{ACCEL_SPI_CSn}</text>
<text x="118.2" y="101.2">IMU_INT</text>
<text x="141.1" y="97.4">~{IMU_SPI_ACCEL_CSn}</text>
<text x="141.1" y="101.2">IMU_INT</text>
<text x="220.2" y="99.9">GNDA</text>
<text x="262" y="99.3">SYM_LAAS</text>
<text x="265.4" y="97">G1</text>
<text x="38.1" y="103.4">OMODRI_SA_RST</text>
<text x="57.1" y="106.3">~{XRSn}</text>
<text x="77.6" y="106.3">~{XRSn}</text>
<text x="116.7" y="105">Vanalog1</text>
<text x="38.1" y="111">OMODRI_SA_POWER</text>
<text x="56.4" y="113.9">V_Bus</text>
<text x="77.6" y="113.9">Vbus</text>
<text x="180.3" y="113.9">C1</text>
<text x="260.1" y="112">SYM_PROJECT</text>
<text x="265.4" y="109.7">G2</text>
<text x="180.3" y="116.4">220n</text>
<text x="139.7" y="125">OMODRI_SA_THERMISTOR</text>
<text x="175.2" y="125.3">GNDA</text>
<text x="114.6" y="130.4">Vthermistor</text>
<text x="141.1" y="130.4">V_THERM_OUT</text>
<text x="152.4" y="127.9">V_THERM_IN</text>
<text x="241.6" y="127.9">PWR_FLAG</text>
<text x="241.6" y="131.7">PWR_FLAG</text>
<text x="50.4" y="135.4">10k</text>
<text x="51.4" y="133">R2</text>
<text x="58.1" y="135.4">10k</text>
<text x="59" y="133">R3</text>
<text x="241.6" y="135.5">PWR_FLAG</text>
<text x="77.6" y="140.6">GPIO_SELECT_0</text>
<text x="77.6" y="143.1">GPIO_SELECT_1</text>
<text x="114" y="140.6">GPIO_DBG_0</text>
<text x="114" y="143.1">GPIO_DBG_1</text>
<text x="241.6" y="139.3">PWR_FLAG</text>
<text x="241.6" y="143.1">PWR_FLAG</text>
<text x="57.1" y="146.9">JP1</text>
<text x="64.7" y="149.5">JP2</text>
<text x="114" y="145.6">GPIO_DBG_2</text>
<text x="114" y="148.2">GPIO_DBG_3</text>
<text x="241.6" y="146.9">PWR_FLAG</text>
<text x="132.3" y="150.7">GND</text>
<text x="241.6" y="150.7">PWR_FLAG</text>
<text x="269.7" y="150.7">GND</text>
<text x="53.8" y="164.9">GND</text>
<text x="61.5" y="164.9">GND</text>
</g>
<g font-size="1.8" fill="#0000c2">
<text x="223.3" y="69.6">5.0V</text>
<text x="223.3" y="71.6">of</text>
<text x="226.3" y="71.6">the</text>
<text x="228.5" y="69.6">is</text>
<text x="230.4" y="71.6">absolute</text>
<text x="231.4" y="69.6">mandatory</text>
<text x="239.7" y="71.6">encoder</text>
<text x="242.4" y="69.6">for</text>
<text x="246.3" y="69.6">the</text>
<text x="248.4" y="71.6">but</text>
<text x="250.4" y="69.6">external</text>
<text x="252.6" y="71.6">IOs</text>
<text x="256.7" y="71.6">are</text>
<text x="259.3" y="69.6">supply</text>
<text x="260.9" y="71.6">in</text>
<text x="263.8" y="71.6">3.3V.</text>
<text x="223.3" y="73.7">No</text>
<text x="226.9" y="73.7">translation</text>
<text x="238.4" y="73.7">level</text>
<text x="244" y="73.7">required.</text>
<text x="179.6" y="101.9">6.028</text>
<text x="186.2" y="101.9">kHz</text>
<text x="190.7" y="101.9">anti</text>
<text x="195.5" y="101.9">aliasing</text>
</g>
<g font-size="1.8">
<text x="199.4" y="83.6">ENC2_SPI_SOMI</text>
<text x="199.4" y="81">ENC2_SPI_SIMO</text>
<text x="199.4" y="91.2">V_ANALOG_IN</text>
</g>
<g font-size="1.8" fill="#a1a1a1">
<text x="148.5" y="139.4">1</text>
<text x="148.5" y="142">2</text>
<text x="148.5" y="144.5">3</text>
<text x="148.5" y="147.1">4</text>
<text x="148.5" y="149.6">5</text>
<text x="154.9" y="144.4">J2</text>
<text x="154.9" y="146.9">DF13_01x05_THT</text>
</g>
</svg>
